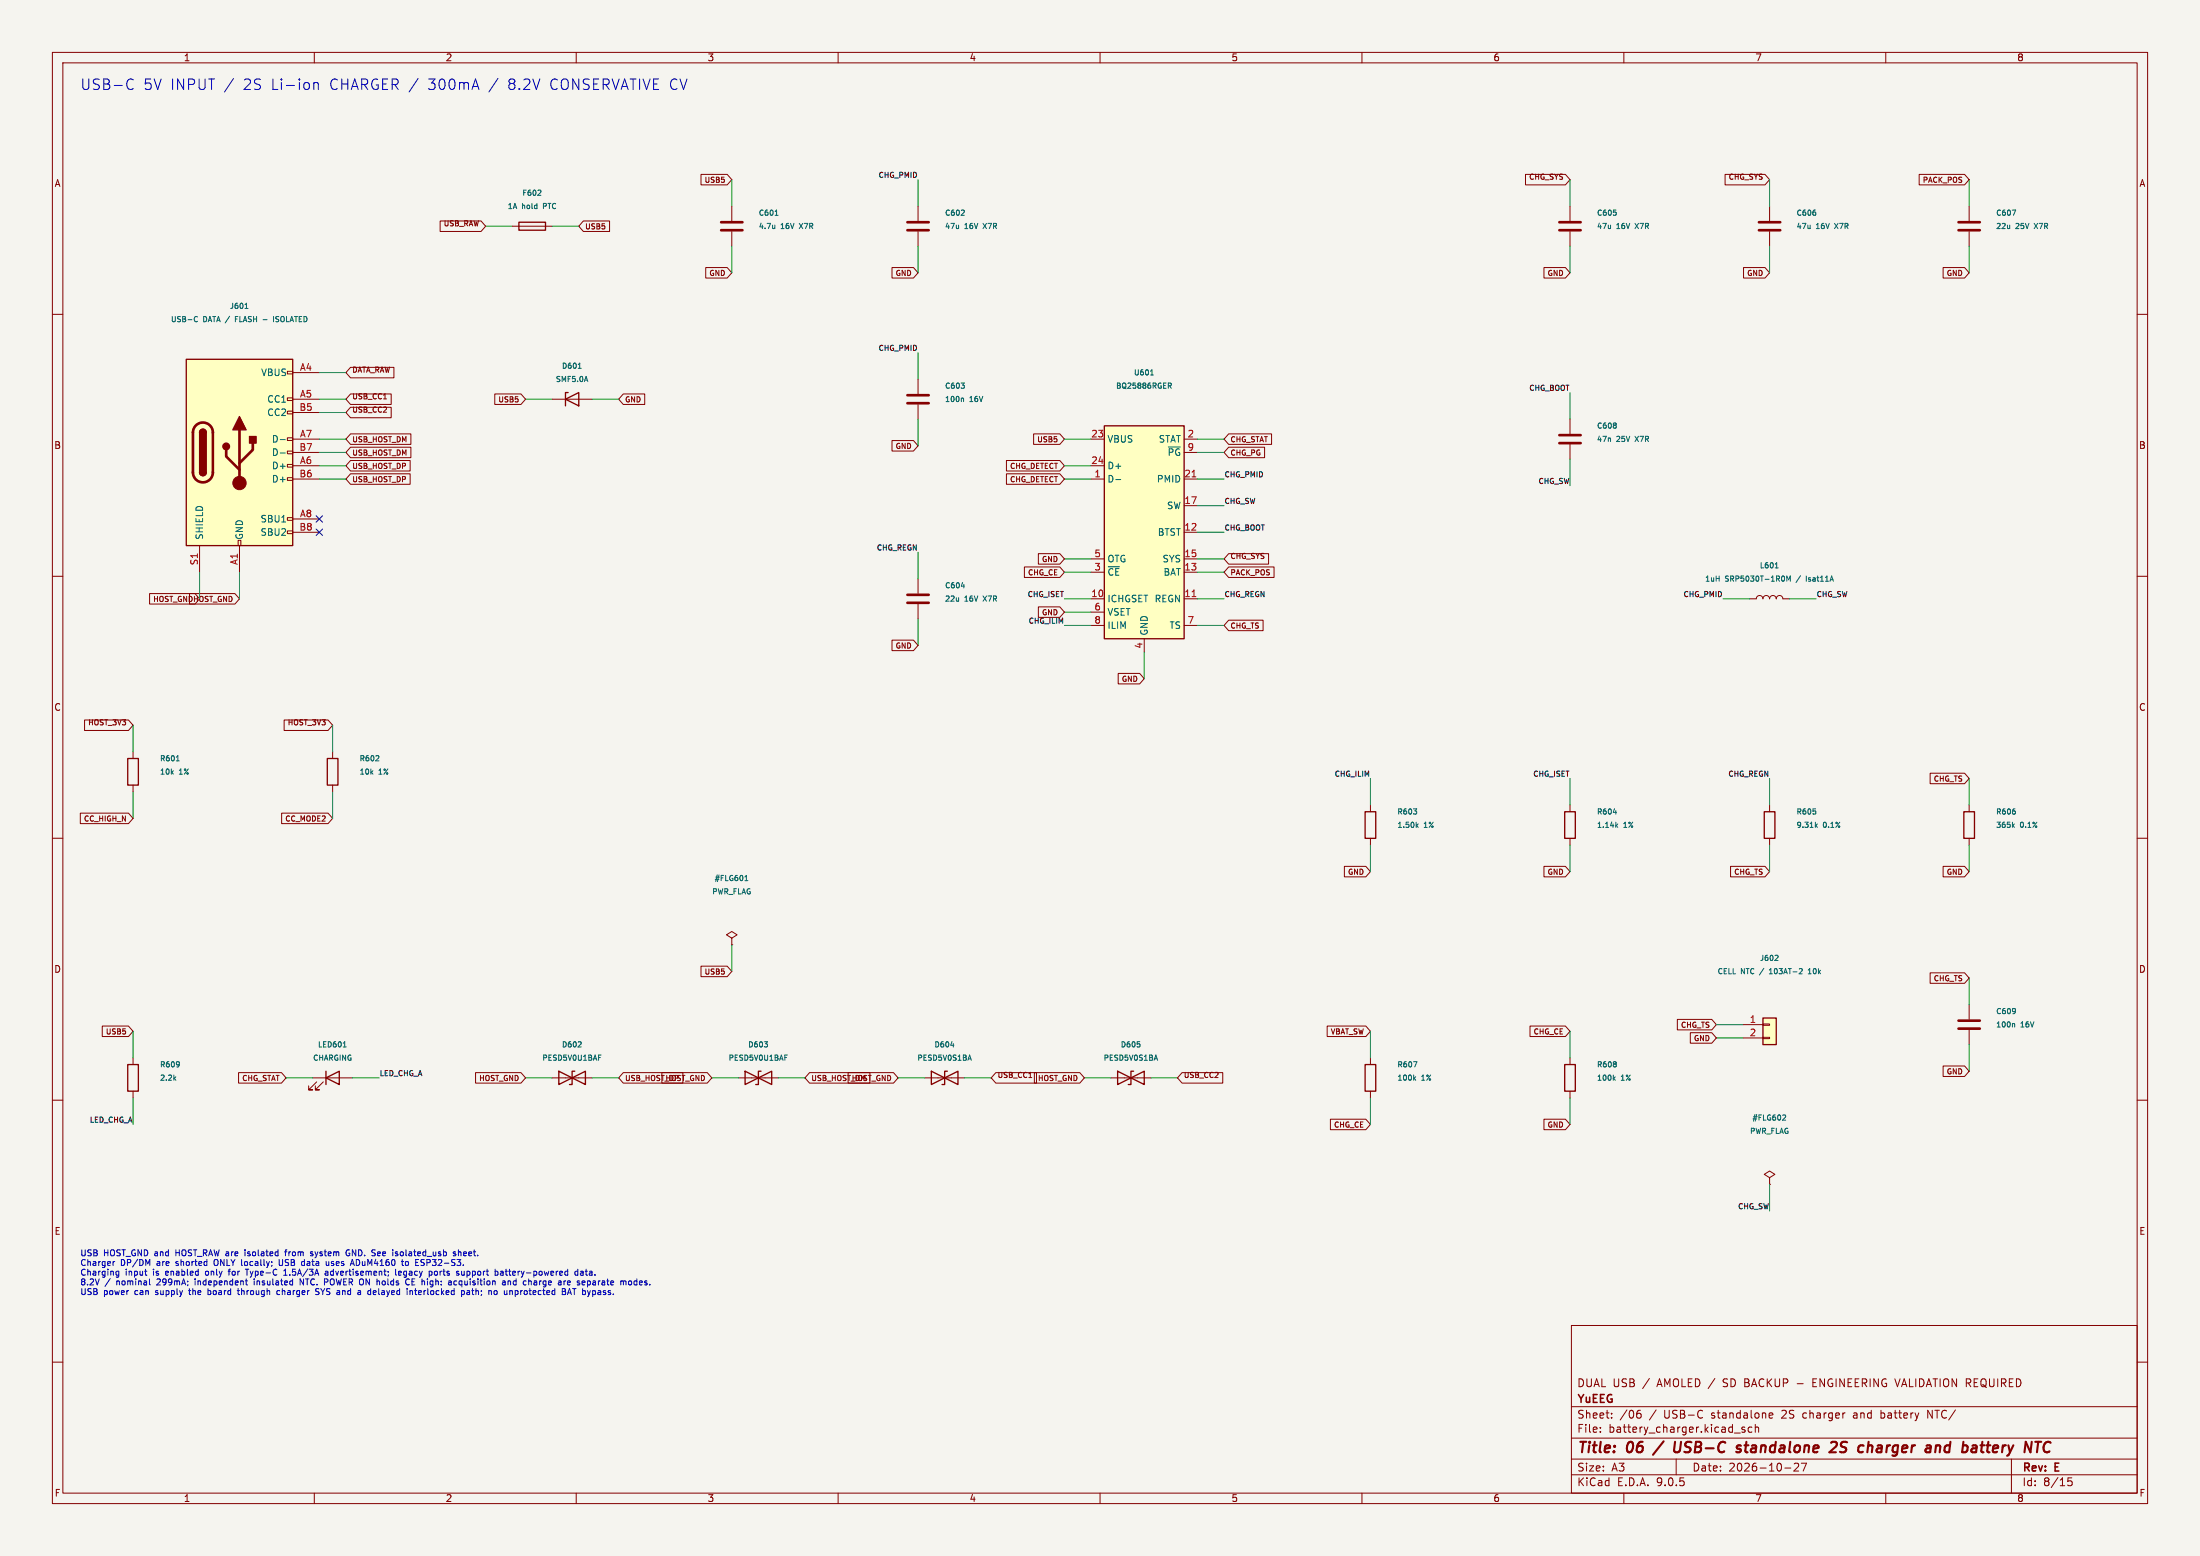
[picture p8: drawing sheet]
<svg xmlns="http://www.w3.org/2000/svg" width="420mm" height="297mm" viewBox="0 0 420 297" stroke-linecap="round" stroke-linejoin="round" font-family="sans-serif">
<path d="M0 0h420v297h-420z" fill="#f5f4ef" stroke="#f5f4ef" stroke-width=".19"/>
<g fill="none" stroke="#840000" stroke-width=".19">
<path d="M10 10h400v277h-400zM12 12h396v273h-396zM60 10v2M110 10v2M160 10v2M210 10v2M260 10v2M310 10v2M360 10v2M10 60h2M408 60h2M10 110h2"/>
<path d="M408 110h2M10 160h2M408 160h2M10 210h2M408 210h2M300 253h108v32h-108zM10 260h2M300 278.5h108M300 274.5h108M300 268.5h108M305.5 273.2v.2M305.5 272.5v.1"/>
<path d="M307.7 270.5v.2M307.7 269.8v.1M312.7 269.8h.5l.1 .2-.1 .5-.5 .2M313.2 269.2l-.5 .1M320 278.5v3M324.9 269.3h.1M325 270.5l-.1 .1M331.1 273.5h1.1M333.1 272.5l-.4-.1-.2 .2 .1 .2 .5 .2v.3h-.6M334.4 272.5l-.4-.1-.3 .3 .2 .6h.5M335.1 272.5l.2-.1 .4 .1v.9M335.1 271.9v1.5"/>
<path d="M337.8 270.6h.6M337.8 269.8l.4-.1 .2 .3-.7 .2M342.5 279.4l.6-.1 .2 .1 .1 .3-1 1.1h1M343.1 264.1h1.1M343.9 279.3h1l-.7 1.5M346.1 263.9h.5M346.8 263.2h-.7v1.5h.7M353.9 270.2v.4M359.1 270.6l.4 .1M359.1 269.2v1.5M359.5 269.7l-.4 .1M368 270.7v-1.5l.9 1.5"/>
<path d="M384 278.5v6.5M408 260h2M60 285v2M110 285v2M160 285v2M210 285v2M260 285v2M300 281.5h108M310 285v2M340.7 280.2h1.2M360 285v2M395.5 282.1h-.7l-.1 .7 .2-.1h.5l.2 .2-.1 .5-.2 .2-.6-.2"/>
</g>
<g fill="none" stroke="#840000" stroke-width=".4">
<path d="M317.6 275.1l-2 2.6M319.8 275.2l-.2 1.6 .1 .3a.66 .66 0 0 0 .9-.1M332.3 276a.49 .49 0 0 0-.8 .3l.1 .1 .7 .2v.3l-.3 .3-.6-.1M333 275.9h.8M333.4 275.2l-.1 1.9M349.7 275.3l.6-.1 .3 .2 .1 .4-.2 .3-1.3 1.1h1.3M351.3 277.1l.7 .1M351.9 275.2l-.2 .1a.46 .46 0 0 0-.3 .5 .46 .46 0 0 0 .4 .4l.3 .1M357.2 275.9l.3 .3-.2 1M370.2 275.9l.2 .3-.1 1M371.7 275.9l-.4 .4-.1 .5 .1 .3 .6 .1M378.1 275.9h.7"/>
<path d="M379.2 275.9h.8M379.6 275.2l-.2 1.9M390.6 275.3a.67 .67 0 0 1 .9 .1M391.3 277l-.6 .2"/>
</g>
<path d="M35.6 68.6h20.3v35.5h-20.3z" fill="#ffffc2"/>
<g fill="none" stroke="#840000" stroke-width=".19">
<path d="M375.9 39.4v2.8M97.8 43.2h7.6M375.9 44.2v2.8M54.9 70.9h1v.5h-1zM54.9 75.9h1v.6h-1zM54.9 78.5h1v.5h-1zM55.9 71.1h5.1M55.9 76.2h5.1M55.9 78.7h5.1M54.9 83.6h1v.5h-1zM54.9 86.1h1v.5h-1zM54.9 88.6h1v.6h-1z"/>
<path d="M54.9 91.2h1v.5h-1zM54.9 98.8h1v.5h-1zM55.9 83.8h5.1M55.9 86.4h5.1M55.9 88.9h5.1M55.9 91.4h5.1M55.9 99.1h5.1M299.7 80v2.8M299.7 84.8v2.8M38.1 104.1v5.1M45.5 103.1h.5v1h-.5zM45.7 104.1v5.1"/>
<path d="M54.9 101.3h1v.6h-1zM55.9 101.6h5.1M334 114.3h1.3a.64 .64 0 0 1 .6-.6 .64 .64 0 0 1 .6 .6 .64 .64 0 0 1 .7-.6 .64 .64 0 0 1 .6 .6 .64 .64 0 0 1 .7-.6 .64 .64 0 0 1 .6 .6 .64 .64 0 0 1 .6-.6 .64 .64 0 0 1 .7 .6h1.2M25.4 143.5v1.3M25.4 149.9v1.2M63.5 143.5v1.3M63.5 149.9v1.2M261.6 153.7v1.2M299.7 153.7v1.2M337.8 153.7v1.2M139.7 179.1l1-.7-1-.6-1 .6 1 .7v1.2M261.6 160v1.3"/>
<path d="M299.7 160v1.3M337.8 160v1.3M139.7 180.3h.1M375.9 191.8v2.8M375.9 196.6v2.8M59.7 205.7h7.6M60.5 206.5l-1.6 1.5h.8h-.8v-.7M61.7 206.5l-1.5 1.5h.8h-.8v-.7M105.4 205.7h7.6M141 205.7h7.6M261.6 201.9v1.3M261.6 208.3v1.3"/>
<path d="M299.7 201.9v1.3M299.7 208.3v1.3"/>
</g>
<g fill="none" stroke="#840000" stroke-width=".25">
<path d="M99.1 42.4h5v1.5h-5zM35.6 68.6h20.3v35.5h-20.3zM38.1 82.6a.64 .64 0 0 1 .6-.7 .64 .64 0 0 1 .7 .7M38.1 90.2a.64 .64 0 0 0 .6 .6 .64 .64 0 0 0 .7-.6M24.4 144.8h2v5.1h-2zM62.5 144.8h2v5.1h-2zM260.6 154.9h2v5.1h-2zM298.7 154.9h2v5.1h-2zM336.8 154.9h2v5.1h-2zM62.2 205.7l2.6-1.2v2.5zM62.2 204.5v2.5M106.7 204.5v2.5l5.1-2.5v2.5z"/>
<path d="M109.7 204.5h-.5v2.5h-.5M142.2 204.5v2.5l5.1-2.5v2.5zM145.3 204.5h-.5v2.5h-.5M260.6 203.2h2v5.1h-2zM298.7 203.2h2v5.1h-2z"/>
</g>
<path d="M373.9 42.4h4.1M373.9 43.9h4.1M37.4 81.2a1.9 1.9 0 0 1 2.1-.4 1.9 1.9 0 0 1 1.1 1.8v7.6a1.91 1.91 0 0 1-1.9 1.9 1.91 1.91 0 0 1-1.9-1.9v-7.8l.2-.6zM43.2 85.9v1.2l2.5 2.6M45.7 82v10.2M48.3 84.6v1.3l-2.6 2.5M297.7 83.1h4.1M297.7 84.6h4.1M373.9 194.8h4.1M373.9 196.3h4.1" fill="none" stroke="#840000" stroke-width=".51"/>
<g fill="#840000" stroke="#840000" stroke-width=".25">
<path d="M38.1 82.6h1.3v7.6h-1.3z"/>
<path d="M38.3 82.1a.64 .64 0 0 1 .7-.1 .64 .64 0 0 1 .4 .6h-1.3z"/>
<path d="M38.1 90.2h1.3a.64 .64 0 0 1-.7 .6 .64 .64 0 0 1-.6-.6z"/>
<path d="M45.7 79.5l1.3 2.5h-2.6z"/>
<path d="M47.6 83.3h1.3v1.3h-1.3z"/>
<circle cx="43.2" cy="85.2" r=".63"/>
</g>
<circle cx="45.7" cy="92.2" r="1.27" fill="#840000" stroke="#840000" stroke-width=".19"/>
<g fill="none" stroke="#006464" stroke-width=".19">
<path d="M103.2 36.3v.4l-.6 .6h.7M46.8 58.9h.5M47 58l.1-.1v1M384.1 40.1h.7l-.4 1M37.3 60.5h.4M37.7 61.3l-.4 .1M44.9 60.9h.4M45.4 60.4h-.5v1M50.2 61h.8M52.2 60.4v1M52.6 61.4h.2M52.8 60.4l-.2 .2 .2 .3"/>
<path d="M53.5 83.9h1M53.5 86.5h1M308.5 80.8v.3M308.5 81.3v.3M338.9 108.4h.6M339.1 107.5l.1-.1v1M341.1 110.9v-1l.3 .8 .4-.8v1M344.8 109.9v1M33.7 145.2h.5M71.7 145.2h.6M72.3 144.3v.4M269.8 154.4h.7l-.4 .4"/>
<path d="M270.4 154.9v.4M270.5 157.6l.2 .3M270.7 157.3l-.3 .3M308 155.1h.6M308.6 157.6l.2 .3M308.8 157.3l-.3 .3M346.6 154.9v.4M346.7 157.6l.2 .3M346.9 157.3l-.3 .3M142.2 168.1h.6M142.3 167.3l.2-.2v1M65.5 199.8h.6"/>
<path d="M110.3 199.8h.7M110.9 198.9v.4M145.9 198.8h.6l-.3 .4M146.5 199.3v.4M384.3 195.4l.3 .1v.5M384.7 192.6v.7M384.8 192.9l-.1 .1M114.3 201.4h.4M149.8 201.4h.5M269.8 202.7h.7l-.4 1M270 205.8l.3 .4M270.3 205.5l-.4 .4"/>
<path d="M308.1 205.8l.3 .4M308.4 205.5l-.4 .4M308.5 202.7v.3M308.5 203.2v.4"/>
</g>
<path d="M210.8 81.3h15.3v40.6h-15.3z" fill="#ffffc2"/>
<path d="M210.8 81.3h15.3v40.6h-15.3zM177.8 204.5v2.5l5.1-2.5v2.5zM180.8 204.5h-.5v2.5h-.5" fill="none" stroke="#840000" stroke-width=".25"/>
<g fill="none" stroke="#840000" stroke-width=".19">
<path d="M337.8 39.4v2.8M337.8 44.2v2.8M208.3 83.8h2.5M208.3 88.9h2.5M208.3 91.4h2.5M226.1 83.8h2.5M226.1 91.4h2.5M226.1 86.4h2.5M226.1 96.5h2.5M208.3 106.7h2.5M208.3 109.2h2.5M208.3 114.3h2.5"/>
<path d="M208.3 116.8h2.5M208.3 119.4h2.5M226.1 106.7h2.5M226.1 109.2h2.5M226.1 114.3h2.5M226.1 119.4h2.5M226.1 101.6h2.5M218.4 121.9v2.6M176.5 205.7h7.6"/>
</g>
<path d="M346.6 40.6v.4M219.6 71.6h.6M219.8 70.7l.1-.1v1M223 73.1h.4l.2 .2-.1 .3h-.5M223.3 73.6l.3 .5M213 91.5h1M181.5 199.5h.6M184.9 202.1h.4M185.1 201.4l.3 1" fill="none" stroke="#006464" stroke-width=".19"/>
<path d="M227.6 91h.7M227.6 113.9h.7" fill="none" stroke="#a90000" stroke-width=".19"/>
<path d="M335.8 42.4h4.1M335.8 43.9h4.1" fill="none" stroke="#840000" stroke-width=".51"/>
<path d="M336.5 194.3h2.6v5.1h-2.6z" fill="#ffffc2"/>
<path d="M107.9 76.2l2.6-1.3v2.6zM108.5 74.9h-.6v2.6M374.9 154.9h2v5.1h-2zM336.5 194.3h2.6v5.1h-2.6zM24.4 203.2h2v5.1h-2zM213.4 204.5v2.5l5-2.5v2.5zM216.4 204.5h-.5v2.5h-.5" fill="none" stroke="#840000" stroke-width=".25"/>
<g fill="none" stroke="#840000" stroke-width=".19">
<path d="M133.8 33.3h5l.9 1-.9 1h-5zM139.7 39.4v2.8M175.3 39.4v2.8M291.2 33.3h7.6l.9 1-.9 1h-7.6zM299.7 39.4v2.8M329.3 33.3h7.6l.9 1-.9 1h-7.6zM366.4 33.3h8.6l.9 1-.9 1h-8.6zM84 42.2h7.8l.9 1-.9 1h-7.8zM111.4 42.2h5v2h-5l-.9-1zM134.7 51.1h4.1l.9 1-.9 1h-4.1zM139.7 44.2v2.8M170.3 51.1h4.1l.9 1-.9 1h-4.1z"/>
<path d="M175.3 44.2v2.8M294.7 51.1h4.1l.9 1-.9 1h-4.1zM299.7 44.2v2.8M332.8 51.1h4.1l.9 1-.9 1h-4.1zM370.9 51.1h4.1l.9 1-.9 1h-4.1zM66.9 70.1h8.3v2h-8.3l-.9-1zM66.9 75.2h7.8v2h-7.8l-.9-1zM66.9 77.7h7.8v2h-7.8l-.9-1zM94.5 75.2h5l.8 1-.8 1h-5zM105.4 76.2h7.6M119 75.2h4.1v2h-4.1l-.9-1zM175.3 72.4v2.8"/>
<path d="M175.3 77.2v2.8M66.9 82.8h11.5v2h-11.5l-.9-1zM66.9 85.4h11.5v2h-11.5l-.9-1zM66.9 87.9h11.4v2h-11.4l-.9-1zM66.9 90.4h11.4v2h-11.4l-.9-1zM170.3 84.1h4.1l.9 1-.9 1h-4.1zM192.1 90.4h10.2l.9 1-.9 1h-10.2zM192.1 87.9h10.2l.9 1-.9 1h-10.2zM197.3 82.8h5l.9 1-.9 1h-5zM234.6 82.8h8.1v2h-8.1l-.9-1zM234.6 85.4h6.8v2h-6.8l-.9-1zM28.6 113.3h8.6l.9 1-.9 1h-8.6z"/>
<path d="M36.2 113.3h8.6l.9 1-.9 1h-8.6zM175.3 110.5v2.8M175.3 115.3v2.8M195.6 108.2h6.7l.9 1-.9 1h-6.7zM198.2 105.7h4.1l.9 1-.9 1h-4.1zM198.2 115.8h4.1l.9 1-.9 1h-4.1zM234.6 105.7h7.6v2h-7.6l-.9-1zM234.6 108.2h8.6v2h-8.6l-.9-1zM234.6 118.4h6.5v2h-6.5l-.9-1zM16.1 137.4h8.4l.9 1-.9 1h-8.4zM54.2 137.4h8.4l.9 1-.9 1h-8.4zM170.3 122.2h4.1l.9 1-.9 1h-4.1z"/>
<path d="M213.5 128.5h4.1l.8 1-.8 1h-4.1zM15.3 155.2h9.2l.9 1-.9 1h-9.2zM53.8 155.2h8.8l.9 1-.9 1h-8.8zM368.5 147.6h6.5l.9 1-.9 1h-6.5zM375.9 153.7v1.2M256.6 165.4h4.1l.9 1-.9 1h-4.1zM294.7 165.4h4.1l.9 1-.9 1h-4.1zM330.4 165.4h6.5l.9 1-.9 1h-6.5zM370.9 165.4h4.1l.9 1-.9 1h-4.1zM375.9 160v1.3M19.5 195.8h5l.9 1.1-.9 1h-5zM133.8 184.4h5l.9 1-.9 1h-5z"/>
<path d="M253.4 195.8h7.3l.9 1.1-.9 1h-7.3zM292.1 195.8h6.7l.9 1.1-.9 1h-6.7zM320.2 194.6h6.6l.9 1-.9 1h-6.6zM322.7 197.1h4.1l.9 1-.9 1h-4.1zM332.7 195.6h3.8M332.7 198.1h3.8M336.5 195.5h1.3v.2h-1.3zM336.5 198h1.3v.2h-1.3zM368.5 185.7h6.5l.9 1-.9 1h-6.5zM25.4 201.9v1.3M25.4 208.3v1.3M45.5 204.7h8.2l.9 1-.9 1h-8.2z"/>
<path d="M90.8 204.7h8.7l.8 1-.8 1h-8.7zM119 204.7h11.4v2h-11.4l-.9-1zM126.3 204.7h8.7l.9 1-.9 1h-8.7zM154.5 204.7h11.6v2h-11.6l-.8-1zM161.9 204.7h8.7l.8 1-.8 1h-8.7zM190.1 204.7h7.8v2h-7.8l-.9-1zM197.5 204.7h8.6l.9 1-.9 1h-8.6zM212.1 205.7h7.6M225.7 204.7h7.7v2h-7.7l-.9-1zM254 213.6h6.7l.9 1-.9 1h-6.7zM294.7 213.6h4.1l.9 1-.9 1h-4.1zM370.9 203.5h4.1l.9 1-.9 1h-4.1z"/>
<path d="M337.8 224.8l1-.6-1-.7-1 .7 1 .6v1.3M337.8 226.1h.1"/>
</g>
<g fill="none" stroke="#006464" stroke-width=".19">
<path d="M147.9 43v.6M147.9 43.5l-.1 .1M148 41.1h.5M183.5 41.1h.6M184 40.2v.3M308.5 40.6v.4M110.4 70.3h.6M183.5 73.1h.6l-.3 .4M183.7 76l.3 .1v.6M184 73.6v.4M183.5 111.9h.6M384.3 157.6l.3 .3"/>
<path d="M384.6 157.3l-.4 .3M384.7 154.9v.4M217.6 199.3v.4M337.8 185.9h.5M338 185l-.2 .2M339.2 182.3l.2 .2v.3l-.6 .5h.6M344 184.9v.4l-.6 .6h.7M345.2 185.9h.6M345.2 185.2l.3-.3v1M33.3 205.8l.3 .4M33.6 205.5l-.4 .4M34.2 202.7v.7"/>
<path d="M34.2 203.1v.1M220.4 202.1h.5M220.7 201.4l.3 1M340.5 212.8l.3 .1 .1 .2-.6 .7h.6"/>
</g>
<path d="M137.7 42.4h4M137.7 43.9h4M173.2 42.4h4.1M173.2 43.9h4.1M297.7 42.4h4.1M297.7 43.9h4.1M173.2 75.4h4.1M173.2 77h4.1M173.2 113.5h4.1M173.2 115.1h4.1" fill="none" stroke="#840000" stroke-width=".51"/>
<g fill="none" stroke="#009600" stroke-width=".19">
<path d="M139.7 34.3v5.1M175.3 34.3v5.1M299.7 34.3v5.1M337.8 34.3v5.1M375.9 34.3v5.1M92.7 43.2h5.1M105.4 43.2h5.1M139.7 47v5.1M175.3 47v5.1M299.7 47v5.1M337.8 47v5.1M375.9 47v5.1"/>
<path d="M61 76.2h5M61 71.1h5M61 78.7h5M100.3 76.2h5.1M113 76.2h5.1M175.3 67.3v5.1M299.7 74.9v5.1M61 91.4h5M61 88.9h5M61 83.8h5M61 86.4h5M175.3 80v5.1"/>
<path d="M203.2 91.4h5.1M203.2 88.9h5.1M203.2 83.8h5.1M228.6 91.4h5.1M228.6 83.8h5.1M228.6 96.5h5.1M228.6 86.4h5.1M299.7 87.6v5.1M38.1 109.2v5.1M45.7 109.2v5.1M175.3 105.4v5.1M175.3 118.1v5.1"/>
<path d="M203.2 114.3h5.1M203.2 109.2h5.1M203.2 106.7h5.1M203.2 119.4h5.1M203.2 116.8h5.1M228.6 101.6h5.1M228.6 114.3h5.1M228.6 109.2h5.1M228.6 106.7h5.1M228.6 119.4h5.1M328.9 114.3h5.1M341.6 114.3h5.1"/>
<path d="M25.4 138.4v5.1M63.5 138.4v5.1M218.4 124.5v5M25.4 151.1v5.1M63.5 151.1v5.1M261.6 148.6v5.1M299.7 148.6v5.1M337.8 148.6v5.1M375.9 148.6v5.1M261.6 161.3v5.1M299.7 161.3v5.1M337.8 161.3v5.1"/>
<path d="M375.9 161.3v5.1M25.4 196.9v5M139.7 180.3v5.1M261.6 196.9v5M299.7 196.9v5M327.7 195.6h5M327.7 198.1h5M375.9 186.7v5.1M375.9 199.4v5.1M25.4 209.6v5M54.6 205.7h5.1M67.3 205.7h5.1"/>
<path d="M100.3 205.7h5.1M113 205.7h5.1M135.9 205.7h5.1M148.6 205.7h5.1M171.4 205.7h5.1M184.1 205.7h5.1M207 205.7h5.1M219.7 205.7h5.1M261.6 209.6v5M299.7 209.6v5M337.8 226.1v5"/>
</g>
<path d="M60.4 98.5l1.2 1.2M61.6 98.5l-1.2 1.2M60.4 101l1.2 1.2M61.6 101l-1.2 1.2" fill="none" stroke="#000084" stroke-width=".19"/>
<g fill="none" stroke="#0000c2" stroke-width=".19">
<path d="M24.6 15.2a.7 .7 0 0 1 .8 .1M25.4 16.9a.7 .7 0 0 1-.8 .1M44.6 15l-1.7 2.6M59.9 15.7v1.4M59.9 15.9a.5 .5 0 0 1 .9 .1v1.1M46.8 238.6v.1M46.8 238.9v.8M54.3 238.9h.5M54.8 238.6l-.3 .1v1M59.7 239l-.3-.1-.1 .2v.2l.4 .1v.3h-.4M66.1 239.2l.1 .3 .2 .2 .4-.1v-.4h-.3M66.7 238.6h-.4l-.2 .4"/>
<path d="M72.2 238.9l-.1 .2v.4l.1 .2M72.6 239.2l-.5 .1M76.5 239v.6M87 239l-.3-.1-.2 .2 .1 .2 .4 .1v.3h-.5M87.5 239h.5v.7M87.5 238.6v1.1M21.7 240.8l-.1 .2M22.2 243.3l.5 .1M22.7 242.6v1l-.2 .2-.3-.1M22.7 242.7l-.5 .1M27.6 242.6h.4M27.9 243.4h.1"/>
<path d="M28.5 244.1v1l.2 .2M36 246.3h.4M37.2 244.5v.8M39.3 242.7l-.1 .2 .1 .5M39.7 246v1.1M39.7 247.1h.3M40.9 240.8l.1 .7M43.7 242.4v1M45.5 246v.9l.2 .2M46.8 244.5h.5M47 245.2l.3 .1M47.2 242.3v1.1"/>
<path d="M48.5 244.5v.8M53.3 240.4v1l.2 .2 .4-.2M53.4 246.4l-.3-.1-.2 .3 .1 .5h.4M54.2 243.4h.6M54.3 242.5l-.1 .1M54.5 242.3v1.1M57.3 245.3v-1.2l.6 1.2M58 240.8h.1M58.1 240.4v1.2M58.1 241.5l-.1 .1M60.2 246.2l.2 .3 .5 .3-.2 .3h-.5M61.2 246l.4 .6"/>
<path d="M62.1 242.7h.4l.1 .7M62.4 244.1l.2 .2-.2 .4M62.6 242.9l-.5 .2 .1 .3h.4M62.8 241.4l-.4 .2M62.8 240.8v.8M63.3 241.5l.1 .1M63.3 241v.1M66.9 241.6l.4-1.2 .3 1.2M68 240.4v1.2h.3M70.8 246v1.1M71.6 246.3l.2 .3-.5 .1M71.7 247.1h-.1"/>
<path d="M75.5 242.3v.9l.2 .2M76.1 243l.5-.1v-.2l-.4-.1-.1 .2v.6h.5M77.5 240.8l-.1 .5 .2 .3 .4-.3-.1-.5M78.2 245.2l-.3 .1M78.4 246.3l.4 .2v.6M78.6 244.1v1.2h.6M79.3 246v.9l.3 .2M80.5 240.9l.5 .3-.1 .3-.4 .1M82.3 242.6l.2 .3v.3l-.2 .2M83.4 242.7l-.3-.1-.2 .3 .1 .5h.4M86.7 244.6v.6h.5M88.1 242.6l.1 .8 .4-.1"/>
<path d="M88.6 242.6v.8M88.6 246.5v.5l-.4 .1M89.7 246.6l-.6 .2 .2 .3h.4M89.7 246.5v.6M90.2 246l.1 1.1M94.9 246.5v.4l-.4 .2M95.6 242.7h.4l.1 .7M96 244.5h.4v.8M96 245.2h.4M96.1 242.9l-.6 .2 .2 .3h.4M96.4 244.8l-.4 .1M97 244.5v.8"/>
<path d="M97.5 244.7v.6M98 244.7v.5M98.4 246.4l.3-.1 .2 .3M98.9 246.9l-.2 .2h-.3M102.4 244.8h-.3l-.2 .2 .1 .2 .4 .1M108.3 244.7l.1 .5h.4M108.3 247.1l.4-1.1 .4 1.1M108.4 246.8h.6M108.9 244.7v.1l-.6 .1M109.6 246v1.1M110.3 242.7l-.3-.1-.2 .3 .1 .5h.4M110.3 242.3v1.1"/>
<path d="M110.8 242.7h.5v.7M111.3 242.9l-.5 .2 .2 .3h.3M111.7 242.6h.5M112.3 244.5h.3l.1 .2v.5l-.4 .1M120.2 244.5l.4 .2-.1 .5-.3 .1M121.6 244.5h-.3l-.3 .2 .1 .5h.5"/>
</g>
<g font-size="2.8" fill="#0000c2">
<text x="15.2" y="17.4">USB-C</text>
<text x="27.3" y="17.4">5V INPUT /</text>
<text x="46.4" y="17.4">2S</text>
<text x="51.8" y="17.4">Li-ion</text>
<text x="63" y="17.4">CHARGER /</text>
<text x="81.9" y="17.4">300mA</text>
<text x="93.6" y="17.4">/</text>
<text x="97.2" y="17.4">8.2V</text>
<text x="105.3" y="17.4">CONSERVATIVE CV</text>
</g>
<g font-size="2.8" fill="#840000">
<text x="301" y="277.9">Title:</text>
<text x="310.6" y="277.9">06</text>
<text x="321.2" y="277.9">USB-C</text>
<text x="334" y="277.9">standalone</text>
<text x="352.7" y="277.9">2S</text>
<text x="358.8" y="277.9">charger</text>
<text x="372.5" y="277.9">and</text>
<text x="380.2" y="277.9">battery</text>
</g>
<g font-size="2.1" fill="#840000">
<text x="301" y="268.2">YuEEG</text>
<text x="301" y="265">DUAL USB</text>
<text x="313.7" y="265">/</text>
<text x="316.5" y="265">AMOLED /</text>
<text x="329.3" y="265">SD BACKUP</text>
<text x="346.9" y="265">ENGINEERING VALIDATION REQUIRED</text>
<text x="301" y="273.7">File:</text>
<text x="301" y="271">Sheet:</text>
<text x="307.1" y="273.7">battery_charger.kicad_sch</text>
<text x="309.2" y="271">/06</text>
<text x="314.9" y="271">/</text>
<text x="317.8" y="271">USB-C</text>
<text x="327" y="271">standalone</text>
<text x="340.6" y="271">2S</text>
<text x="344.7" y="271">charger</text>
<text x="354.5" y="271">and</text>
<text x="359.9" y="271">battery</text>
<text x="369" y="271">NTC/</text>
<text x="301" y="281.1">Size:</text>
<text x="307.6" y="281.1">A3</text>
<text x="323" y="281.1">Date:</text>
<text x="330" y="281.1">2026-10-27</text>
<text x="386" y="281.3">Rev:</text>
<text x="392.4" y="281.3">E</text>
<text x="301" y="283.9">KiCad</text>
<text x="308.7" y="283.9">E.D.A.</text>
<text x="316.3" y="283.9">9.0.5</text>
<text x="386" y="283.9">Id:</text>
<text x="390.1" y="283.9">8/15</text>
</g>
<g font-size="1.8" fill="#840000">
<text x="35" y="11.9">1</text>
<text x="85" y="11.9">2</text>
<text x="135" y="11.9">3</text>
<text x="185" y="11.9">4</text>
<text x="235" y="11.9">5</text>
<text x="285" y="11.9">6</text>
<text x="335" y="11.9">7</text>
<text x="385" y="11.9">8</text>
<text x="10.3" y="35.9">A</text>
<text x="408.3" y="35.9">A</text>
<text x="10.3" y="85.9">B</text>
<text x="408.2" y="85.9">B</text>
<text x="10.3" y="135.9">C</text>
<text x="408.2" y="135.9">C</text>
<text x="10.3" y="185.9">D</text>
<text x="408.2" y="185.9">D</text>
<text x="10.3" y="235.9">E</text>
<text x="408.3" y="235.9">E</text>
<text x="10.3" y="285.9">F</text>
<text x="35" y="286.9">1</text>
<text x="85" y="286.9">2</text>
<text x="135" y="286.9">3</text>
<text x="185" y="286.9">4</text>
<text x="235" y="286.9">5</text>
<text x="285" y="286.9">6</text>
<text x="335" y="286.9">7</text>
<text x="385" y="286.9">8</text>
<text x="408.3" y="285.9">F</text>
</g>
<g font-size="1.8" fill="#006464">
<text x="49.8" y="72">VBUS</text>
<text x="50.9" y="77.1">CC1</text>
<text x="50.9" y="79.6">CC2</text>
<text x="51.8" y="84.7">D-</text>
<text x="51.8" y="87.2">D-</text>
<text x="51.8" y="89.8">D+</text>
<text x="211.3" y="84.7">VBUS</text>
<text x="211.3" y="89.8">D+</text>
<text x="221.1" y="84.7">STAT</text>
<text x="222.8" y="87.2">~{PG}</text>
<text x="51.8" y="92.3">D+</text>
<text x="211.3" y="92.3">D-</text>
<text x="220.8" y="92.3">PMID</text>
<text x="49.6" y="99.9">SBU1</text>
<text x="222.7" y="97.4">SW</text>
<text x="39" y="103.1" transform="rotate(-90 39 103.1)">SHIELD</text>
<text x="46.6" y="103.1" transform="rotate(-90 46.6 103.1)">GND</text>
<text x="49.6" y="102.5">SBU2</text>
<text x="211.3" y="107.5">OTG</text>
<text x="220.9" y="102.5">BTST</text>
<text x="221.8" y="107.5">SYS</text>
<text x="211.3" y="110.1">~{CE}</text>
<text x="222" y="110.1">BAT</text>
<text x="211.3" y="115.2">ICHGSET REGN</text>
<text x="211.3" y="117.7">VSET</text>
<text x="211.3" y="120.2">ILIM</text>
<text x="219.3" y="121.4" transform="rotate(-90 219.3 121.4)">GND</text>
<text x="223.2" y="120.2">TS</text>
</g>
<g font-size="1.8" fill="#a90000">
<text x="57.2" y="70.9">A4</text>
<text x="57.2" y="75.9">A5</text>
<text x="57.1" y="78.5">B5</text>
<text x="57.2" y="83.6">A7</text>
<text x="208.2" y="83.6">23</text>
<text x="226.6" y="83.6">2</text>
<text x="57.1" y="86.1">B7</text>
<text x="57.2" y="88.6">A6</text>
<text x="208.2" y="88.6">24</text>
<text x="226.6" y="86.1">9</text>
<text x="57.1" y="91.2">B6</text>
<text x="208.8" y="91.2">1</text>
<text x="226" y="91.2">21</text>
<text x="57.1" y="101.3">B8</text>
<text x="57.2" y="98.8">A8</text>
<text x="226" y="96.3">17</text>
<text x="226" y="101.3">12</text>
<text x="37.8" y="108" transform="rotate(-90 37.8 108)">S1</text>
<text x="45.5" y="107.9" transform="rotate(-90 45.5 107.9)">A1</text>
<text x="208.8" y="106.4">5</text>
<text x="226" y="106.4">15</text>
<text x="208.8" y="109">3</text>
<text x="226" y="109">13</text>
<text x="208.2" y="114">10</text>
<text x="208.8" y="116.6">6</text>
<text x="208.8" y="119.1">8</text>
<text x="226" y="114">11</text>
<text x="226.6" y="119.1">7</text>
<text x="218.2" y="123.9" transform="rotate(-90 218.2 123.9)">4</text>
<text x="333.9" y="195.3">1</text>
<text x="333.9" y="197.9">2</text>
</g>
<g font-size="1.6" fill="#0000c2">
<text x="15.2" y="240.1">USB</text>
<text x="15.2" y="242">Charger</text>
<text x="15.2" y="243.8">Charging</text>
<text x="15.2" y="245.7">8.2V</text>
<text x="19.8" y="240.1">HOST_GND and</text>
<text x="20.1" y="245.7">/</text>
<text x="22.4" y="245.7">nominal</text>
<text x="23" y="242">DP/DM</text>
<text x="24" y="243.8">input</text>
<text x="29.4" y="243.8">is</text>
<text x="30.1" y="242">are</text>
<text x="30.3" y="245.7">299mA;</text>
<text x="32" y="243.8">enabled</text>
<text x="33.9" y="240.1">HOST_RAW are</text>
<text x="33.9" y="242">shorted</text>
<text x="37.8" y="245.7">independent</text>
<text x="39.8" y="243.8">only</text>
<text x="41.4" y="242">ONLY locally;</text>
<text x="44.5" y="243.8">for</text>
<text x="47.5" y="240.1">isolated</text>
<text x="48" y="243.8">Type-C</text>
<text x="49.3" y="245.7">insulated</text>
<text x="54.3" y="242">USB</text>
<text x="55.4" y="243.8">1.5A/3A</text>
<text x="55.5" y="240.1">from</text>
<text x="58.3" y="245.7">NTC.</text>
<text x="58.8" y="242">data</text>
<text x="60.5" y="240.1">system</text>
<text x="63.2" y="245.7">POWER ON holds</text>
<text x="63.6" y="243.8">advertisement;</text>
<text x="63.7" y="242">uses</text>
<text x="67.5" y="240.1">GND.</text>
<text x="68.7" y="242">ADuM4160</text>
<text x="72.7" y="240.1">See</text>
<text x="76.9" y="240.1">isolated_usb</text>
<text x="77.2" y="243.8">legacy</text>
<text x="78.7" y="242">to</text>
<text x="79.4" y="245.7">CE high:</text>
<text x="81.5" y="242">ESP32-S3.</text>
<text x="83.8" y="243.8">ports</text>
<text x="88" y="245.7">acquisition</text>
<text x="88.7" y="240.1">sheet.</text>
<text x="89.3" y="243.8">support</text>
<text x="96.9" y="243.8">battery-powered</text>
<text x="98.5" y="245.7">and</text>
<text x="102.8" y="245.7">charge</text>
<text x="109.7" y="245.7">are</text>
<text x="112.4" y="243.8">data.</text>
<text x="113.5" y="245.7">separate</text>
<text x="122" y="245.7">modes.</text>
<text x="15.2" y="247.5">USB</text>
<text x="19.8" y="247.5">power</text>
<text x="25.9" y="247.5">can</text>
<text x="30.1" y="247.5">supply</text>
<text x="36.7" y="247.5">the</text>
<text x="40.5" y="247.5">board</text>
<text x="46.4" y="247.5">through</text>
<text x="54.1" y="247.5">charger</text>
<text x="61.7" y="247.5">SYS and</text>
<text x="70.2" y="247.5">a</text>
<text x="72.4" y="247.5">delayed</text>
<text x="80.1" y="247.5">interlocked</text>
<text x="90.7" y="247.5">path;</text>
<text x="96.1" y="247.5">no</text>
<text x="99.3" y="247.5">unprotected</text>
<text x="110.6" y="247.5">BAT bypass.</text>
</g>
<g font-size="1.4" fill="#840000">
<text x="134.4" y="35.1">USB5</text>
<text x="291.8" y="34.4">CHG_SYS</text>
<text x="329.9" y="34.4">CHG_SYS</text>
<text x="366.9" y="35.1">PACK_POS</text>
<text x="84.6" y="43.3">USB_RAW</text>
<text x="111.6" y="44">USB5</text>
<text x="135.3" y="52.9">GND</text>
<text x="170.8" y="52.9">GND</text>
<text x="295.3" y="52.9">GND</text>
<text x="333.4" y="52.9">GND</text>
<text x="371.5" y="52.9">GND</text>
<text x="67.2" y="71.2">DATA_RAW</text>
<text x="67.2" y="76.3">USB_CC1</text>
<text x="95" y="77">USB5</text>
<text x="119.2" y="77">GND</text>
<text x="67.2" y="78.8">USB_CC2</text>
<text x="67.2" y="84.6">USB_HOST_DM</text>
<text x="67.2" y="87.2">USB_HOST_DM</text>
<text x="67.2" y="89.7">USB_HOST_DP</text>
<text x="170.8" y="85.9">GND</text>
<text x="192.7" y="89.7">CHG_DETECT</text>
<text x="197.9" y="84.6">USB5</text>
<text x="234.8" y="84.6">CHG_STAT</text>
<text x="234.8" y="87.2">CHG_PG</text>
<text x="67.2" y="92.2">USB_HOST_DP</text>
<text x="192.7" y="92.2">CHG_DETECT</text>
<text x="198.8" y="107.5">GND</text>
<text x="234.8" y="106.8">CHG_SYS</text>
<text x="196.1" y="110">CHG_CE</text>
<text x="234.8" y="110">PACK_POS</text>
<text x="29.1" y="115.1">HOST_GNDHOST_GND</text>
<text x="170.8" y="124">GND</text>
<text x="234.8" y="120.2">CHG_TS</text>
<text x="214" y="130.3">GND</text>
<text x="16.7" y="138.5">HOST_3V3</text>
<text x="54.8" y="138.5">HOST_3V3</text>
<text x="369" y="149.4">CHG_TS</text>
<text x="15.9" y="157">CC_HIGH_N</text>
<text x="54.3" y="157">CC_MODE2</text>
<text x="257.2" y="167.2">GND</text>
<text x="295.3" y="167.2">GND</text>
<text x="330.9" y="167.2">CHG_TS</text>
<text x="371.5" y="167.2">GND</text>
<text x="134.4" y="186.2">USB5</text>
<text x="369" y="187.5">CHG_TS</text>
<text x="20.1" y="197.7">USB5</text>
<text x="253.9" y="197.7">VBAT_SW</text>
<text x="292.6" y="197.7">CHG_CE</text>
<text x="320.8" y="196.4">CHG_TS</text>
<text x="323.2" y="198.9">GND</text>
<text x="46.1" y="206.5">CHG_STAT</text>
<text x="91.3" y="206.5">HOST_GND</text>
<text x="119.2" y="206.5">USB_HOST_DP</text>
<text x="126.9" y="206.5">HOST_GND</text>
<text x="154.8" y="206.5">USB_HOST_DM</text>
<text x="162.4" y="206.5">HOST_GND</text>
<text x="190.4" y="205.8">USB_CC1</text>
<text x="198" y="206.5">HOST_GND</text>
<text x="225.9" y="205.8">USB_CC2</text>
<text x="371.5" y="205.3">GND</text>
<text x="254.5" y="215.4">CHG_CE</text>
<text x="295.3" y="215.4">GND</text>
</g>
<g font-size="1.4" fill="#0f0f0f">
<text x="167.6" y="34">CHG_PMID</text>
<text x="167.6" y="67">CHG_PMID</text>
<text x="291.8" y="74.7">CHG_BOOT</text>
<text x="233.7" y="91.2">CHG_PMID</text>
<text x="293.6" y="92.4">CHG_SW</text>
<text x="233.7" y="101.3">CHG_BOOT</text>
<text x="233.7" y="96.2">CHG_SW</text>
<text x="167.2" y="105.1">CHG_REGN</text>
<text x="196" y="114">CHG_ISET</text>
<text x="196.2" y="119.1">CHG_ILIM</text>
<text x="198.8" y="117.6">GND</text>
<text x="233.7" y="114">CHG_REGN</text>
<text x="321.2" y="114">CHG_PMID</text>
<text x="346.7" y="114">CHG_SW</text>
<text x="254.6" y="148.3">CHG_ILIM</text>
<text x="292.6" y="148.3">CHG_ISET</text>
<text x="329.8" y="148.3">CHG_REGN</text>
<text x="72.4" y="205.5">LED_CHG_A</text>
<text x="17" y="214.4">LED_CHG_A</text>
<text x="331.7" y="230.9">CHG_SW</text>
</g>
<g font-size="1.4" fill="#006464">
<text x="96.8" y="40.1">1A</text>
<text x="99.6" y="37.6">F602</text>
<text x="99.6" y="40.1">hold</text>
<text x="103.9" y="40.1">PTC</text>
<text x="144.7" y="41.4">C601</text>
<text x="180.3" y="41.4">C602</text>
<text x="304.8" y="41.4">C605</text>
<text x="342.9" y="41.4">C606</text>
<text x="381" y="41.4">C607</text>
<text x="144.7" y="43.9">4.7u</text>
<text x="149" y="43.9">16V</text>
<text x="152.8" y="43.9">X7R</text>
<text x="180.3" y="43.9">47u</text>
<text x="184.1" y="43.9">16V</text>
<text x="187.9" y="43.9">X7R</text>
<text x="304.8" y="43.9">47u</text>
<text x="308.6" y="43.9">16V</text>
<text x="312.4" y="43.9">X7R</text>
<text x="342.9" y="43.9">47u</text>
<text x="346.7" y="43.9">16V</text>
<text x="350.5" y="43.9">X7R</text>
<text x="381" y="43.9">22u</text>
<text x="384.8" y="43.9">25V</text>
<text x="388.6" y="43.9">X7R</text>
<text x="43.8" y="59.1">J601</text>
<text x="32.5" y="61.7">USB-C</text>
<text x="38.8" y="61.7">DATA /</text>
<text x="45.3" y="61.7">FLASH</text>
<text x="53.1" y="61.7">ISOLATED</text>
<text x="107.2" y="70.6">D601</text>
<text x="216.4" y="71.8">U601</text>
<text x="106" y="73.1">SMF5.0A</text>
<text x="180.3" y="74.4">C603</text>
<text x="180.3" y="76.9">100n</text>
<text x="185.1" y="76.9">16V</text>
<text x="213" y="74.4">BQ25886RGER</text>
<text x="304.8" y="82">C608</text>
<text x="304.8" y="84.5">47n</text>
<text x="308.6" y="84.5">25V</text>
<text x="312.4" y="84.5">X7R</text>
<text x="180.3" y="112.5">C604</text>
<text x="325.4" y="111.2">1uH</text>
<text x="329.3" y="111.2">SRP5030T-1R0M</text>
<text x="335.9" y="108.7">L601</text>
<text x="343.2" y="111.2">/</text>
<text x="345.2" y="111.2">Isat11A</text>
<text x="180.3" y="115">22u</text>
<text x="184.1" y="115">16V</text>
<text x="187.9" y="115">X7R</text>
<text x="30.4" y="148">10k</text>
<text x="30.4" y="145.5">R601</text>
<text x="34.2" y="148">1%</text>
<text x="68.5" y="148">10k</text>
<text x="68.5" y="145.5">R602</text>
<text x="72.3" y="148">1%</text>
<text x="266.7" y="155.7">R603</text>
<text x="304.8" y="155.7">R604</text>
<text x="342.9" y="155.7">R605</text>
<text x="381" y="155.7">R606</text>
<text x="266.7" y="158.2">1.50k</text>
<text x="271.8" y="158.2">1%</text>
<text x="304.8" y="158.2">1.14k</text>
<text x="309.9" y="158.2">1%</text>
<text x="342.9" y="158.2">9.31k</text>
<text x="348" y="158.2">0.1%</text>
<text x="381" y="158.2">365k</text>
<text x="385.6" y="158.2">0.1%</text>
<text x="135.9" y="170.9">PWR_FLAG</text>
<text x="136.3" y="168.4">#FLG601</text>
<text x="335.9" y="183.6">J602</text>
<text x="327.8" y="186.1">CELL</text>
<text x="332.3" y="186.1">NTC /</text>
<text x="338.2" y="186.1">103AT-2</text>
<text x="345.9" y="186.1">10k</text>
<text x="381" y="193.8">C609</text>
<text x="381" y="196.3">100n</text>
<text x="385.7" y="196.3">16V</text>
<text x="30.4" y="203.9">R609</text>
<text x="59.7" y="202.7">CHARGING</text>
<text x="60.6" y="200.1">LED601</text>
<text x="103.4" y="202.7">PESD5V0U1BAF</text>
<text x="107.2" y="200.1">D602</text>
<text x="139" y="202.7">PESD5V0U1BAF</text>
<text x="142.7" y="200.1">D603</text>
<text x="175" y="202.7">PESD5V0S1BA</text>
<text x="178.3" y="200.1">D604</text>
<text x="210.6" y="202.7">PESD5V0S1BA</text>
<text x="213.8" y="200.1">D605</text>
<text x="266.7" y="203.9">R607</text>
<text x="304.8" y="203.9">R608</text>
<text x="30.4" y="206.5">2.2k</text>
<text x="266.7" y="206.5">100k</text>
<text x="271.3" y="206.5">1%</text>
<text x="304.8" y="206.5">100k</text>
<text x="309.4" y="206.5">1%</text>
<text x="334.4" y="214.1">#FLG602</text>
<text x="334" y="216.6">PWR_FLAG</text>
</g>
</svg>
